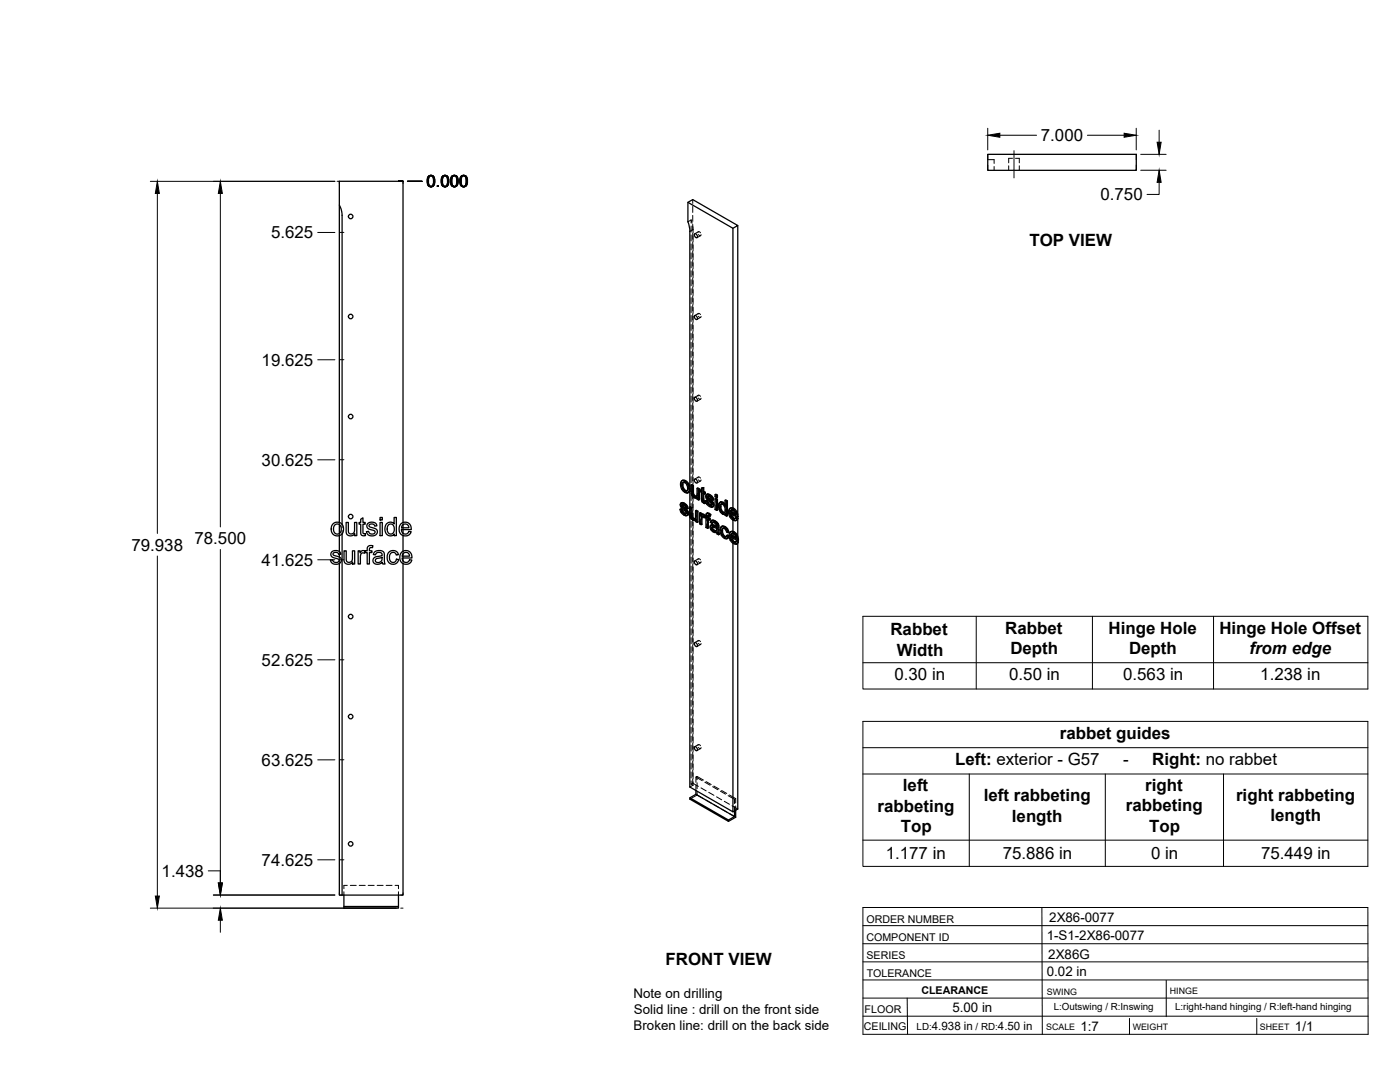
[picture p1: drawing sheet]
<svg xmlns="http://www.w3.org/2000/svg" width="559mm" height="432mm" viewBox="0 0 559 432" stroke-linecap="round" stroke-linejoin="round" font-family="sans-serif">
<!-- layer: Visible -->
<g fill="none" stroke="#000" stroke-width=".51">
<path d="M394.3 61.6h59.2v6.4h-59.2zM135.4 81.8v126.7M274.6 80.8l17.9 10.3v111.6M277.3 93.3a.93 .93 0 0 1 .9 .5 .93 .93 0 0 1-.2 1.1l-.8-.9zM292.5 91.1l2-1.1-18-10.3-1.9 1.1v7.7l.8 3.8-.1 101.9M294.5 90v115.3M277.3 125.9a.93 .93 0 0 1 .9 .6 .93 .93 0 0 1-.2 1l-.8-.8zM277.3 158.6a.93 .93 0 0 1 .9 .5 .93 .93 0 0 1-.2 1.1l-.8-.9zM272.2 191.8l.8-.2 .7 .2zM272.2 191.8l-.5 .7-.1 .8 .5 1.9 1.6 1.5h.7l.5-.3M272.3 193.6l.3 1.5M272.6 195.1l.3-.2 .8 .8-.3 .2z"/>
<path d="M272.8 192.5l-.2 .9M272.9 194.9l-.3-1.5-.3 .1 .2-.8 .5-.2 .9 .6 .5 1.4-.2 1.4h-.8M273.4 192l1 1a1.92 1.92 0 0 1 1 2M273.7 195.7l.5 .2M273.7 191.8l1.2 1.3M274.6 193.3l.5 1.9 .3-.2-.2 1.2M275.1 195.2l-.2 1.2 .3-.2-.6 .5M275.3 195.9v6.5M275.8 193.5l.7 .4 .3-.2v3.2M276.5 193.9v3.1l.3-.1 .3 .6M276.5 197.1l.3 .6 .3-.2 .5 .4M276.8 197.7l.4 .4h.9l-.3 .1"/>
<path d="M276.8 193.7l-.7-.3-.3 .1v2.9l.3 1.1 .8 1a.97 .97 0 0 0 1.4 .1v.6l.5 .4M277.2 198.1l.6 .1M277.3 191.2a.93 .93 0 0 1 .9 .5 .93 .93 0 0 1-.2 1.1l-.8-.9zM278.2 194.9l.6 .4 .4-.2v4.3l-.4 .2v-4.3M278.3 198.6l-.3 .2M279.2 195.1l-.7-.4-.3 .2v2.6l-.4 .7M280 195.5l-.5 .1v.6l.5 .3v3.3l.8 1h.8l-.1-.7-.6 .1M280 194.8l.9-.2v1.5M280.6 194.8v1.5l.3-.2 .6 .3M280.6 196.3l.6 .3 .3-.2v.6l-.3 .2v-.6M280.6 199.8l.7 .2M280.7 200l.8 .1"/>
<path d="M280.9 194.6l-.9 .2v1.1l-.5-.3M280.9 197v2.6M281.2 197.2l-.6-.4v2.9l.5 .1M281.6 199.9l.6 .2M282.1 197.3l1.3 .1M282.3 198.3l.1 .3 .3-.2 .2 .4M282.4 198.6l.2 .3a1.16 1.16 0 0 1 1.4 .8l.4 .4M282.4 197.2l-.4 .2M282.5 197.4l.6 .2 .3-.2 .7 .6M282.5 199.9l-.6-.2-.3 .2 .4 1.2 .9 .9a1.24 1.24 0 0 0 1.6 .2M282.6 198v.1M282.6 198.9l1.5 1.4 .3-.2 .4 .7"/>
<path d="M282.7 198.4l-.1-.3-.3 .2 .1-.2 1 .3 .5 1 .6 .2M282.8 197.2l-.9 .3-.2 .9 .4 .8 1.9 1.8-.2 .7M283.1 197.6l.7 .6 .3-.2 .5 .7M283.8 198.2l.5 .7 .3-.2 .2 .8-.3 .1-.2-.7M285.4 199.1l.3-.2 .7 .3-.4 .2zM285.4 197.4l.3-.2 .7 .4-.4 .2zM285.4 199.1v4.2l.6 .4M285.4 197.4v.8l.6 .4M286.4 199.2v4.3l-.4 .2v-4.3M286.4 197.6v.8l-.4 .2v-.8M289.4 199.7l.6 .3 .3-.1v5.9l-.3 .2v-6M290.3 199.9l-.6-.4-.3 .2v2.1l-.4-.7"/>
<path d="M133 209l1.7-.6 1.7 .7 .6 1v2.2l-1.1 1.3-1.7 .2-1.4-.8-.6-1.6a2.79 2.79 0 0 1 .8-2.4zM133.5 209.6l.6-.4 .9-.1 1 .9 .1 1.9-.8 1.1h-1.2l-.7-.6-.3-1.5zM135.4 209.3v3.6M135.4 213.8v6.3M136.5 213.1v144.1M137.3 219.8h.9v3.8a1.32 1.32 0 0 0 1.7 .7 1.32 1.32 0 0 0 .8-1.7v-2.8h.9v5.3h-.8v-.8a1.86 1.86 0 0 1-2.3 .9 1.86 1.86 0 0 1-1.2-2.1zM138.2 208.5h.8l.1 3.8a1.31 1.31 0 0 0 1.7 .7 1.31 1.31 0 0 0 .7-1.7v-2.8h.9v5.3h-.8v-.8a1.86 1.86 0 0 1-2.2 .8 1.86 1.86 0 0 1-1.2-2zM143 219.8h.7v.8a1.27 1.27 0 0 1 2.1-.6l.8-.2v-1.1a1.58 1.58 0 0 1 2.2-.9l-.1 .8a.81 .81 0 0 0-.9-.1 .81 .81 0 0 0-.4 .8v.5h1.1v.7h-1.1v4.6h-.8v-4.6h-.8v-.4l-.3 .7-.9-.2-.6 .5-.2 4h-.8zM144 207.2l.9-.5v1.8h.9v.7h-.9v3.4l.2 .3 .7 .1 .1 .7h-1.3l-.5-.4-.1-4.1h-.7v-.7h.7zM146.7 209l1.7-.6a1.73 1.73 0 0 1 2 1.4l-.8 .2a1.17 1.17 0 0 0-1.1-.9 1.17 1.17 0 0 0-1.2 .8l.4 .4 2.1 .6a1.59 1.59 0 0 1 .7 2.1 1.59 1.59 0 0 1-2 .9l-1.5-.4-.7-1.3 .9-.2 .2 .7 .7 .4 1.3-.2a.74 .74 0 0 0 .3-.9 .74 .74 0 0 0-.9-.4l-1.3-.4a1.37 1.37 0 0 1-.8-2.2zM151.7 208.5h.9v5.3h-.9zM151.7 206.5h.9v1h-.9z"/>
<path d="M154.3 209l1.1-.6a1.86 1.86 0 0 1 1.9 .7v-2.6h.9v7.3h-.8v-.7a2.16 2.16 0 0 1-2.7 .5 2.16 2.16 0 0 1-1.1-2.5zM154.9 209.6l1.3-.5 1 1.1v2l-.7 .8h-1l-.8-.9-.1-1.5zM160 209.1l1-.6h1.5l1 .6 .5 1.1 .1 1.1h-3.9l.2 1 .9 .7a1.43 1.43 0 0 0 1.9-.9l.9 .1-.7 1.1-.8 .5h-1.6l-1-.6-.7-1.8 .1-1.1zM160.7 209.5l.6-.3h1.1l.5 .5 .3 .9h-2.9zM160.9 208.5v-136.2h-25.5v9.5l.7 1.6 .4 2.6v123.2M160.9 209.4v1.2M160.9 211.3v1.5M160.9 213.7v6.3M271.4 203.3l.6 .2M271.9 200.7l1.3 .1M272 203.5l.4-.2 .2 .9-.3 .1zM272.1 201.7l.7 .5"/>
<path d="M272.2 202l.2 .4a1.49 1.49 0 0 1 1.6 .9l.3 .2M272.2 200.6l-.4 .2M272.3 204.3l.7 .7h.8M272.3 200.8l.6 .2 .3-.2 .8 .6M272.4 203.3l-.7-.2-.3 .2 .5 1.3 .8 .8a1.26 1.26 0 0 0 1.6 .2M272.4 202.4l1.5 1.3 .4-.2 .4 .7M272.5 201.4l-.1 .1M272.5 201.8l-.1-.3-.3 .2 .1-.2 1 .3 .5 1 .7 .3M272.6 204.2l.7 .6M272.6 200.6l-.8 .2-.3 .9 .4 .9 1.8 1.7 .2 .5-.3 .3M272.9 201l.7 .6 .4-.2 .5 .7M273 205l.6 .1"/>
<path d="M273.6 201.6l.5 .7 .4-.2 .2 .8-.3 .2-.3-.8M273.7 205.1h-.1M273.9 203.7l.4 .6 .4-.1 .1 .7M274.3 204.3l.2 .8 .3-.2-.2 .6M274.5 205.1l-.2 .5 .3-.1-.4 .3M275.2 202.4l.7 .4 .3-.2v3.2M275.3 206.1v108l17.2 9.9v-107.2M275.9 202.8v3.1l.3-.1 .3 .6M275.9 206l.3 .6 .3-.2 .4 .4M276.2 206.6l.4 .4h.9M276.2 202.6l-.7-.3-.3 .1v3.1l.3 1.1 .8 .8a.97 .97 0 0 0 1.4 .1M276.6 207l.6 .2"/>
<path d="M277.5 207l-.3 .2M277.6 203.8l.7 .4 .3-.2v4.3l-.3 .2v-4.3M277.7 207.5v.7l.6 .3M277.7 207.6l-.2 .1M278.6 204l-.7-.4-.3 .2v2.7l-.4 .7M279.2 204.7l.6 .4 .3-.2v.5l.4-.2M279.8 205.1v.6l.7-.5 .4 .1M280 206.4l.2 2.8-.3 .2v-2.2M280.1 204.9l-.6-.3-.3 .1v4.3l.7 .4M280.2 205.4l.7-.1 .6 .4M280.3 206.1v.1M280.6 205.4l.6 .5"/>
<path d="M281 206.6l-.8-.5-.2 .3 .3-.2-.1 .8M281.2 206.5l.6 .3v3.7l.6 .4M281.2 206.5v-.4l-.2 .5M281.2 200.3l.1 .7M281.2 206.5l-.2 .1M282.2 204.9h.9l.6 .4M282.2 200.1l.3-.2 .3 .8-.3 .2zM282.4 206.6l.7 .4 .3-.2v.6l-.3 .2v-.6M282.5 204.7l-.5 .2M282.5 200.9l.7 .6h.8M282.7 207.3v3.4l-.3 .2v-3.8l.7 .5M282.7 205.7v.7"/>
<path d="M282.8 205.1l.6 .4 .3-.2-.4 .8 .1-.6M282.8 200.7l.7 .7M283.1 204.9l-.6-.2-.5 .3-.2 1.2-.6-.3 .6-.1M283.2 201.5l.6 .2M283.3 206.1a.45 .45 0 0 0-.5-.5 .45 .45 0 0 0-.4 .6v.4l.3-.2 .7 .4M283.9 209.6l.7-.2 1.4 .5M283.9 201.7h-.1M284.1 210.7l.2 .6 .3-.2 .6 .5M284.1 200.3l.4 .6 .3-.1 .2 .7M284.2 210.4l-.1 .3 .3-.2 .2 .6M284.2 209.4l-.5 .2M284.3 211.3l.5 .5h1h-1"/>
<path d="M284.3 210.3l-.1 .1M284.4 207.8l.8 .3 .3-.2 .8 .6M284.4 210.3l.8 .3a.72 .72 0 0 1 .8 .6 .72 .72 0 0 1-.5 .8M284.4 210.3l-.2 .1M284.4 210.3v.2M284.5 200.9l.2 .8 .3-.2-.2 .6M284.5 208.4l-.4 .5 .6-.5 1.1 .9a.48 .48 0 0 1 .1 .8 .48 .48 0 0 1-.7-.2l-.9-.3M284.6 209.4l-1 .3-.2 1 .7 1.1 1.1 .7a.63 .63 0 0 1 .7 0 .63 .63 0 0 1 .3 .5l.6 .4M284.7 201.7l-.2 .5 .3-.1-.5 .3M284.7 207.6l-.8 .2M285.2 208.1l.8 .6 .3-.2 .4 .5M285.5 207.9l-.8-.3-.9 .3-.3 .5 .6 .5"/>
<path d="M286 208.7l.4 .5 .3-.2 .2 .7M286.4 209.2l.2 .6 .3-.1 .1 2.9M286.6 209.8l.1 2.9 .3-.1 .1 .6-.3 .2-.1-.6M287.4 202.4l.3 1.4M287.5 200.4h1.2l.6 .6M287.7 201.3h.7l.7 .8 .3 1.1-.2 1.4M287.7 201.3l-.3 1.1 .4-.2 .3 1.4M287.7 203.8l.4-.2 .7 .8-.5 .1zM287.8 201.2l-.1 .1M287.8 200.3l-.5 .2M288 201.2l-.2 1M288.1 212l.3 1.4 .3-.2 .7 .8"/>
<path d="M288.2 210.1l.9 .2 .3-.2 1 1M288.4 213.4l.7 .8h.8M288.4 200.6l.6 .5h.4M288.4 204.6h.8M288.5 209.9l-.6 .3M288.6 210.8l-.2 1M288.7 200.4l-.9-.1-.7 .4-.2 2.1 1 2 1 .5 .5-.2v.6l.6 .3M288.8 204.4l.4 .1M289.1 210.3l.9 .8a.88 .88 0 0 1 .7 .5 .88 .88 0 0 1-.1 1l-.5-1.3M289.4 210.1l-.9-.2-.7 .4-.4 .9 .1 1.1 .9 2 1 .7h.7M289.4 205.1l-.2 .2M290 213.7l.7 .4"/>
<path d="M290.6 212.6l-.6-.3-.6-1.1-.9-.4-.4 1.2 .3-.2 .3 1.4M290.7 214.1l.3-.1-.2 .5-.7 .5zM291 214l-.6-.5-.7 .8-.6-.1M291.3 202.9h.9a1.88 1.88 0 0 1 1.9 1.3M291.5 212.3h.9a1.88 1.88 0 0 1 1.9 1.2M291.7 213.6l2.1 1.2-.6-1.4-.8-.5h-.4l-.3 .7 .3-.1 1.7 .9M291.8 206.1l.8 .9 .8-.1M291.8 205.1l.3 .9M292 203.5l-.2 .6M292 214.4l.3 .9M292 215.5l.8 .8h.8M292.2 212.9l-.2 .6"/>
<path d="M292.5 203.1l1 .9a1.94 1.94 0 0 1 1.1 2.1M292.5 203.6l.8 .9 .3 1-2.1-1.2M292.5 203.6h-.7l-.3 .7 .3-.2 1.7 1M292.5 203.6v.9M292.5 205.5v1M292.5 207.5v4.5M292.5 212.9v.9M292.5 214.7v1M292.6 207l.6 .1M292.7 212.4l1.1 1a1.96 1.96 0 0 1 .9 2M292.8 216.3l.5 .2M292.9 202.9l-1.3-.2-.6 .5-.2 .8 .3 2 1.5 1.6"/>
<path d="M293.1 212.2l-1-.2-.9 .7-.2 1.3 .3 1.2 .7 1.1 1.2 .8h.7l.8-.8M293.3 207l-.1 .1M293.5 216.4l-.2 .1M293.6 206.7l.6 .4M293.8 204.3l.4 1.9 .4-.1-.4 .1M293.8 216l.6 .5M293.9 213.7l.5 1.9 .3-.2-.3 .2M294.2 206.4l-2.8-1.5 .4 1.2 .3-.1 .8 .8M294.4 215.8l-2.8-1.6 .4 1.3 .3-.2 .8 .9M294.5 216.8v106.1l-2 1.1M294.5 206.3v.6M294.5 207.1v6.9"/>
<path d="M294.5 215.8v.3M294.5 206.9l-.7 .8M294.5 206.9l-.9 .9-1-.2M294.5 206.9l-.6-.4-.7 .6M294.7 216.3l-.7 .8M294.7 216.3l-.6-.5-.8 .7M132.5 220.2l1.3-.5a1.81 1.81 0 0 1 2.3 1.5l-.9 .1a1.21 1.21 0 0 0-1.1-.9 1.21 1.21 0 0 0-1.2 .8l.3 .4 2.3 .7a1.6 1.6 0 0 1 .6 2.1 1.6 1.6 0 0 1-2 .8l-1.4-.4-.8-1.3 .9-.1 .3 .7 .6 .3 1.3-.2a.81 .81 0 0 0 .2-1 .81 .81 0 0 0-1-.4l-1.1-.3a1.36 1.36 0 0 1-1-.9 1.36 1.36 0 0 1 .4-1.4zM135.4 224.9v132.3h1.1M135.4 221.3v1M149.4 220.4l1.7-.7 1.2 .1 .8 .5 .6 4.8h-.9l-.2-.7-1.2 .7-1.2 .1-.9-.4-.4-.7a1.74 1.74 0 0 1 2-2l.6-.1a.8 .8 0 0 0 1-.9 .8 .8 0 0 0-1.1-.6l-1.1 .2-.4 .7-.9-.1zM149.9 223.2l2.6-.8a1.59 1.59 0 0 1-.6 1.8 1.59 1.59 0 0 1-1.9-.1zM155.2 220.4l1.1-.6 1.5 .1 .8 .6 .4 .9-.8 .1a1.47 1.47 0 0 0-2-.9 1.47 1.47 0 0 0-.8 2.1l.5 1.3 .7 .4 1.1-.2 .5-1 .9 .1-.5 1.2a2.49 2.49 0 0 1-3.2 .2 2.49 2.49 0 0 1-.8-3.2z"/>
<path d="M160.3 220.4l1-.6h1.5l.9 .6 .6 1.1 .1 1.2h-3.9l.2 .9 .8 .8a1.46 1.46 0 0 0 2-1l.8 .3-.4 .8-1 .6h-1.7l-.9-.6-.5-.8-.2-1.2 .1-1.1zM160.9 224.9v132.3h-24.4M160.9 221v1M160.9 222.7v1.1M161 220.9l.6-.4 1 .1 .6 .5 .3 .9h-3zM277.3 223.8a.93 .93 0 0 1 .9 .6 .93 .93 0 0 1-.2 1l-.8-.8zM277.3 256.4a.93 .93 0 0 1 .9 .6 .93 .93 0 0 1-.2 1l-.8-.8zM277.3 298a.93 .93 0 0 1 .9 .6 .93 .93 0 0 1-.2 1l-.8-.9zM277.8 315.5v1.5l-2.4 1.4v.5l15.4 8.9v-.5l-15.4-8.9M277.8 317l15.4 8.9-2.4 1.4M293.2 323.6v2.3M293.6 323.3v2.8l-2.8 1.7"/>
<path d="M137.3 357.2v5.2h21.7v-.6h-21.7M159 357.2v4.6"/>
<circle cx="140" cy="86.4" r=".9"/>
<circle cx="140" cy="126.3" r=".9"/>
<circle cx="140" cy="166.2" r=".9"/>
<circle cx="140" cy="206.2" r=".9"/>
<circle cx="140" cy="246.1" r=".9"/>
<circle cx="140" cy="286" r=".9"/>
<circle cx="140" cy="336.8" r=".9"/>
</g>
<!-- layer: Hidden -->
<g fill="none" stroke="#000" stroke-width=".4">
<path d="M276.5 79.7v1.5M394.3 63.7h2.5v1.5M396.8 66.4v1.6M402.6 66.2v1.8M404.1 63.2h-1.5v1.8M405.3 63.2h1.5v1.8M406.8 66.2v1.8M275.8 87.8l.5 1.3M275.8 87.8v1.2M275.8 90.2v2.4M275.8 93.8v2.4M275.8 97.3v2.4"/>
<path d="M275.8 87.8l-1.2 .7M276.5 90.2l.1 2.7M276.5 82.4v2.4M276.5 86v2.3M276.5 89.5v2.4M276.5 93.1v2.4M276.5 96.7v2.4M276.6 94.1v2.4M276.6 97.7v2.4M278.6 92.9l.4-.5 .6 .5M278.7 92.5l-1.4 .8M278.8 93.6l.7 .5 .3-.5"/>
<path d="M279.6 94l-1.4 .9M275.8 100.9v2.4M275.8 104.5v2.4M275.8 108.1v2.3M275.8 111.6v2.4M275.8 115.2v2.4M275.8 118.8v2.4M276.5 100.2v2.4M276.5 103.8v2.4M276.5 107.4v2.4M276.5 111v2.3M276.5 114.5v2.4"/>
<path d="M276.5 118.1v2.4M276.6 101.3v2.3M276.6 104.8v2.4M276.6 108.4v2.4M276.6 112v2.4M276.6 115.5v2.4M276.6 119.1v2.4M275.8 122.3v2.4M275.8 125.9v2.4M275.8 129.5v2.4M275.8 133.1v2.3M275.8 136.6v2.4"/>
<path d="M276.5 121.7v2.4M276.5 125.2v2.4M276.5 128.8v2.4M276.5 132.4v2.4M276.5 136v2.3M276.5 139.5v2.4M276.6 122.7v2.4M276.6 126.3v2.4M276.6 129.8v2.4M276.6 133.4v2.4M276.6 137v2.4M278.6 125.5l.3-.4 .7 .4"/>
<path d="M278.7 125.1l-1.4 .8M278.8 126.2l.6 .5 .4-.4M279.6 126.7l-1.4 .8M275.8 140.2v2.4M275.8 143.8v2.4M275.8 147.4v2.3M275.8 150.9v2.4M275.8 154.5v2.4M275.8 158.1v2.3M276.5 143.1v2.4M276.5 146.7v2.4M276.5 150.2v2.4"/>
<path d="M276.5 153.8v2.4M276.5 157.4v2.4M276.6 140.5v2.4M276.6 144.1v2.4M276.6 147.7v2.4M276.6 151.3v2.3M276.6 154.8v2.4M276.6 158.4v2.4M278.6 158.2l.3-.5 .7 .5M278.7 157.7l-1.4 .9M278.8 158.9l.6 .4 .4-.4M279.6 159.3l-1.4 .8"/>
<path d="M275.8 161.6v2.4M275.8 165.2v2.4M275.8 168.8v2.4M275.8 172.4v2.3M275.8 175.9v2.4M275.8 179.5v2.4M276.5 161v2.3M276.5 164.5v2.4M276.5 168.1v2.4M276.5 171.7v2.4M276.5 175.3v2.3M276.5 178.8v2.4"/>
<path d="M276.6 162v2.4M276.6 165.5v2.4M276.6 169.1v2.4M276.6 172.7v2.4M276.6 176.3v2.3M276.6 179.8v2.4M271.9 193.1l.5 1.9-.3 .2M272.4 195l1.3 1.3-.3 .2M272.5 191.6l-.9 1.7M272.8 192.5l-.2 .1M272.9 192.4h.8l-.3 .2M273.7 192.4l.8 .9-.3 .2"/>
<path d="M273.7 196.3l.9 .3-.3 .2M274.5 195.8l-.3 .1M274.5 193.3l.3 1.4-.4 .2M274.8 194.7l-.1 .8-.5 .4M274.9 196.5l-.3 .1M275.3 194.2v1.7M275.8 183.1v2.4M275.8 186.6v2.4M275.8 190.2v2.4M275.8 193.8v2.4M275.8 197.4v2.3M276.1 193.4l.1 3.3-.3 .2"/>
<path d="M276.2 196.7l.2 .7-.3 .1M276.4 197.4l.4 .6-.3 .2M276.5 182.4v2.4M276.5 186v2.3M276.5 189.5v2.4M276.5 193.1v2.4M276.5 196.7v2.4M276.6 183.4v2.4M276.6 187v2.4M276.6 190.6v2.3M276.6 194.1v2.4M276.6 197.7v2.4"/>
<path d="M276.8 198l.6 .5-.3 .1M277.4 198.5l.8 .2 .4-.3-.3 .2M278.1 198.1h.1M278.3 198l-.4 .2M278.4 198.6h-.1M278.4 197.8l-.3 .3M278.5 194.7v2.8l-.4 .5M278.6 190.8l.3-.5 .7 .5M278.6 198.4v.7l-.3 .1M278.6 199.1l.6 .3M278.7 190.4l-1.4 .8M278.8 191.5l.6 .5 .4-.5"/>
<path d="M279.6 191.9l-1.4 .9M279.8 196l.5 .3-.3 .2M279.8 195.5v.5l-.3 .2M280 195.5l.3 .2M280.3 196.3l.1 3.4-.4 .2M280.3 194.6v1.1l-.3 .2M280.4 199.7l.2 .5-.3 .1M280.6 196.8l.3-.2v.4M280.9 196.6l.6 .4M281.9 199.7l.5 1.3-.3 .2M282 197.9l.2 .6-.4 .2M282.1 197.4l-.4 .6"/>
<path d="M282.2 198.5l.4 .7-.4 .1M282.3 197.2l-.5 .4M282.5 198l.3-.2-.2 .2M282.6 199.2l1.6 1.5-.4 .2M282.7 197.9l-.3 .2M282.8 197.8l.6 .2-.3 .2M283.4 198l.6 .5-.3 .2M284 198.5l.2 .7-.3 .2M284.2 199.2l.6 .3M285.7 197.2v.9l-.3 .1M285.7 198.9v1.5M285.7 198.1l.7 .3"/>
<path d="M289.7 199.5v2.1l-.3 .2M135.4 208.5v.8M135.4 212.9v.9M136.5 209.2v1.3M136.5 211.7v1.4M160.9 208.5v.9M160.9 210.6v.7M160.9 212.8v.9M160.9 220v1M271.7 203.1l.5 1.3-.3 .2M271.8 201.3l.2 .6-.3 .2M271.9 200.8l-.4 .6"/>
<path d="M272 201.9l.4 .7-.3 .2M272.1 200.6l-.5 .4M272.2 204.4l1.1 1-.3 .1M272.3 201.4l.3-.1-.1 .1M272.4 202.6l1.6 1.5-.3 .2M272.6 201.3l-.4 .2M272.6 201.3l.6 .1-.3 .2M273.2 201.4l.6 .6-.3 .1M273.3 205.4l.8 .3-.3 .1M273.8 202l.3 .6-.4 .2M274 204.9l-.2 .1M274 204.1l.2 .5-.3 .2"/>
<path d="M274 204.9l-.3 .2 .3-.2M274.1 202.6l.6 .3M274.2 204.6l-.2 .3M274.5 205.6l-.4 .1M275.3 202.4v1.3M275.3 204.9v1.2M275.5 202.3l.1 3.3-.3 .2M275.6 205.6l.2 .7-.3 .2M275.8 206.3l.4 .6-.3 .2M275.8 200.9v2.4M275.8 204.5v2.4M275.8 208.1v2.4"/>
<path d="M275.8 211.6v2.4M275.8 215.2v2.4M275.8 218.8v2.4M276.2 206.9l.6 .5-.3 .2M276.5 200.3v2.3M276.5 203.8v2.4M276.5 207.4v2.4M276.5 211v2.4M276.5 214.5v2.4M276.5 218.1v2.4M276.6 201.3v2.4M276.6 204.9v2.3"/>
<path d="M276.6 208.4v2.4M276.6 212v2.4M276.6 215.6v2.4M276.6 219.1v2.4M276.8 207.4l.7 .2 .5-.3-.2 .2M277.5 207h.1M277.7 206.9l-.4 .2M277.8 206.7l-.3 .3M277.9 203.6v2.8l-.4 .5M278 207.3v.7l-.3 .2M278 208l.6 .3M279.5 207.3v1.6l-.3 .1"/>
<path d="M279.5 208.9l.7 .3M279.5 204.6v1.5M280.1 206.1l.8-.1-.3 .2M280.1 205.4v.1M280.2 206.1l.3-.2-.2 .2M280.4 205.2l-.6 .5M280.6 200.2l.6 .4-.4 .2M280.9 206l.4 .4M281.2 200.6l.4 .2M281.2 206.1l.3-.1-.2 .4M281.5 205.7v.1M281.5 206.3l.6 .3-.3 .2"/>
<path d="M281.5 206l-.2 .4M281.5 205.7l-.3 .3M281.8 205.8l.3 .2M282.1 209.1v1.2l-.3 .2M282.1 210.3l.6 .4M282.1 206.6v1.3M282.2 205l-.1 1-.3 .2M282.3 204.7l-.5 .4M282.4 201l1.1 1-.3 .1M282.4 207.1l.3-.2v.4M282.5 205.7l.4-.2-.2 .2M282.7 206.9l.7 .5"/>
<path d="M282.9 205.5l.4 .1-.4 .2M283.3 205.6l.3 .3M283.5 202l.8 .2-.3 .2M283.7 210.1l.4 1.1-.4 .2M283.8 209.6l-.4 .7M283.8 208.3l.7 .4M284 209.5l-.5 .3M284.1 211.2l.9 .9-.3 .2M284.1 201.5h-.1M284.1 207.7l-.6 .7M284.2 200.7l.1 .5-.3 .2M284.2 201.5l-.3 .2 .2-.2"/>
<path d="M284.2 207.6l-.4 .3M284.3 201.2l-.2 .3M284.4 208.4l.4-.1-.3 .1M284.5 210.2l.2-.1zM284.5 210.2l-.2 .1M284.6 210.1l-.4 .2M284.6 202.2h-.3M284.7 210.1l1.6 .5-.3 .2M284.8 208.3l.6 .1-.3 .2M285 212.1l.7 .2-.3 .2M285.4 208.4l.7 .7-.3 .2M285.7 212.3h.7l-.4 .1"/>
<path d="M285.7 201.6v1.6l-.3 .1M285.7 203.2l.7 .3M286 209.9l.3 .1M286 211.7l-.3 .2M286.1 209.1l.2 .7-.3 .2M286.2 211.5l-.4 .3M286.3 210.6l-.1 .9-.3 .2M286.3 209.8l-.3 .4M286.4 212.3l.1 .6-.3 .1M286.5 212.9l.6 .3M287.1 201.8l.2 1.3-.3 .2M287.3 200.7l-.2 1.1-.3 .2"/>
<path d="M287.3 203.1l.6 1.1-.3 .2M287.6 200.4l-.6 .5M287.7 211.4l.5 2-.3 .2M287.9 204.2l.8 .8-.3 .1M287.9 210.3l-.2 1.1-.3 .2M288 201.1h.7l-.3 .2M288 201.1l-.2 .1M288 201.1v.1M288.1 201.1l-.3 .1M288.2 213.4l1.2 1.3-.3 .1M288.2 210l-.6 .5M288.6 210.8l-.2 .1"/>
<path d="M288.7 210.7l.8 .1-.4 .1M288.7 205l.7 .1 .4-.2-.4 .2M288.7 201.1l.8 .8-.4 .2M289.4 201.1l.3 .5M289.4 214.7l1.1 .1M289.5 210.8l.5 .5-.3 .2M289.5 201.9l.3 1.5-.4 .2M289.5 205.1h-.1M289.8 203.4l-.2 .8-.4 .3 .3-.1M289.8 204.9v.6l-.4 .2M289.8 205.5l.5 .3M290 211.3l.3 .8-.3 .2"/>
<path d="M290 214.1l-.1 .1M290.3 212.1l.6 .3M290.4 213.5l-.7 .8M291.1 204.1l.5 1.9-.3 .2M291.3 213.5l.5 1.9-.3 .2M291.4 204.9l.4-.2v.4M291.6 206l1.3 1.4-.3 .2-.1-1.1M291.6 202.7l-.8 1.6M291.6 214.2l.4-.2v.4M291.8 204.7l2.7 1.6M291.8 215.4l1.3 1.3-.3 .2M291.8 212.1l-.8 1.6"/>
<path d="M292 214l2.7 1.6M292 203.5l-.2 .1M292.2 212.9h-.2M292.3 212.7l.8 .1-.4 .2M292.5 202.7v.9l.4-.1-.8-.1M292.5 204.5v1M292.5 212v.9M292.5 213.8v.9M292.5 215.7v1.1M292.9 203.5l.7 .8-.3 .2M292.9 207.4l1.1 .2-.4 .2M293.1 212.8l.7 .9-.3 .2"/>
<path d="M293.1 216.7l1.1 .3-.4 .2M293.4 206.9h.1M293.5 205.1l.4 .2M293.6 206.9l-.3 .1 .2-.1M293.6 216.3h.1M293.6 204.3l.3 1-.3 .2M293.7 216.3l-.2 .1M293.7 214.4l.4 .3M293.8 216.2l-.3 .2M293.8 213.7l.3 1-.3 .1M293.9 206.5l-.4 .4M294.1 215.8l-.4 .5"/>
<path d="M294.1 207.5l-.1 .1M294.3 216.9l-.1 .1M294.5 205.3v1M294.5 206.9v.2M294.5 214v1.8M294.5 216.1v.7M135.4 220.1v1.2M135.4 222.3v2.6M160.9 222v.7M160.9 223.8v1.1M275.8 222.4v2.3M275.8 225.9v2.4"/>
<path d="M275.8 229.5v2.4M275.8 233.1v2.4M275.8 236.6v2.4M276.5 221.7v2.4M276.5 225.3v2.3M276.5 228.8v2.4M276.5 232.4v2.4M276.5 236v2.4M276.5 239.5v2.4M276.6 222.7v2.4M276.6 226.3v2.4M276.6 229.8v2.4"/>
<path d="M276.6 233.4v2.4M276.6 237v2.4M278.6 223.4l.3-.5 .7 .5M278.7 223l-1.4 .8M278.8 224.1l.6 .5 .4-.4M279.6 224.6l-1.4 .8M275.8 240.2v2.4M275.8 243.8v2.4M275.8 247.4v2.3M275.8 250.9v2.4M275.8 254.5v2.4M275.8 258.1v2.4"/>
<path d="M276.5 243.1v2.4M276.5 246.7v2.4M276.5 250.3v2.3M276.5 253.8v2.4M276.5 257.4v2.4M276.6 240.6v2.4M276.6 244.1v2.4M276.6 247.7v2.4M276.6 251.3v2.4M276.6 254.8v2.4M276.6 258.4v2.4M278.6 256.1l.3-.5 .7 .5"/>
<path d="M278.7 255.6l-1.4 .9M278.8 256.8l.6 .4 .4-.4M279.6 257.2l-1.4 .8M275.8 261.7v2.3M275.8 265.2v2.4M275.8 268.8v2.4M275.8 272.4v2.3M275.8 275.9v2.4M275.8 279.5v2.4M276.5 261v2.4M276.5 264.6v2.3M276.5 268.1v2.4"/>
<path d="M276.5 271.7v2.4M276.5 275.3v2.3M276.5 278.8v2.4M276.6 262v2.4M276.6 265.6v2.3M276.6 269.1v2.4M276.6 272.7v2.4M276.6 276.3v2.4M276.6 279.9v2.3M275.8 283.1v2.4M275.8 286.7v2.3M275.8 290.2v2.4"/>
<path d="M275.8 293.8v2.4M275.8 297.4v2.4M276.5 282.4v2.4M276.5 286v2.4M276.5 289.6v2.3M276.5 293.1v2.4M276.5 296.7v2.4M276.6 283.4v2.4M276.6 287v2.4M276.6 290.6v2.3M276.6 294.2v2.3M276.6 297.7v2.4"/>
<path d="M278.6 297.6l.3-.5 .7 .5M278.7 297.2l-1.4 .8M278.8 298.3l.6 .5 .4-.5M279.6 298.7l-1.4 .9M275.8 312.9l.8 .5M275.8 300.9v2.4M275.8 304.5v2.4M275.8 308.1v2.4M275.8 311.7v1.2M276.5 300.3v2.4M276.5 303.8v2.4M276.5 307.4v2.4"/>
<path d="M276.5 311v1.5M276.5 312.5l-.7 .4M276.5 312.5l2.3 1.3M276.6 301.3v2.4M276.6 304.9v2.3M276.6 308.4v2.4M276.6 312v1.4M276.6 313.4l-1.3 .7M277.8 313.4v2.1M277.8 310.1l2.5 1.5M278.2 311.2v-1.3l-.4 .2v2.1M278.2 317.3l-2.8 1.6"/>
<path d="M278.2 312.4v2.3M278.2 315.9v1.4M278.2 309.9l2.6 1.4M278.2 317.3l2.6 1.4M279.8 314.4l2.1 1.2M281.3 312.2l2.1 1.2M281.8 311.9l2.1 1.2M281.8 319.3l2.1 1.2M282.9 316.2l2.1 1.2M284.4 313.9l2.1 1.3M284.9 313.7l2.1 1.2M286 318l2.1 1.2"/>
<path d="M287.5 315.7l2.1 1.2M288 315.5l2.1 1.2M289.1 319.8l2.1 1.2M290.6 317.5l2.6 1.5 .4-.3M291.1 317.2l2.5 1.5M293.2 319v1.7M293.6 318.7v1.7M284.9 321.1l2.1 1.2M288 322.9l2.1 1.2M291.1 324.7l2.5 1.4M292.2 321.6l2.3 1.3M293.2 321.9v1.7"/>
<path d="M293.6 321.6v1.7M137.3 355.9v1.3M138.6 353.3h-1.3v1.4M139.8 353.3h2.4M143.4 353.3h2.4M147 353.3h2.4M150.5 353.3h2.4M154.1 353.3h2.4M157.7 353.3h1.3v1.4M159 355.9v1.3"/>
</g>
<!-- layer: Reference -->
<g fill="none" stroke="#000" stroke-width=".4">
<path d="M134.5 72.3h.9v1M159 72.3h1.9M160 72.3h.9v1M394.3 61.6v2.1M394.3 65.8v2.2M453.5 61.6v2.1M453.5 65.8v2.2M135.4 92.8h1.9M135.4 143.6h1.9M135.4 183.5h1.9M135.4 223.4h1.9M135.4 263.3h1.9"/>
<path d="M135.4 303.2h1.9M135.4 356.3v.9h1M135.4 343.1h1.9M160.9 356.3v.9h-.9M160 362.4h.9"/>
</g>
<!-- layer: Hidden Narrow -->
<path d="M276.6 91.6l-1.3 .7M276.1 196l-.3 .2M278.5 197l-.3 .2M280.3 198.8l-.3 .1M273.3 203.5l-.3 .1M275.5 204.9l-.3 .2M277.9 205.9l-.3 .2M282.1 205.6l-.3 .2M283.5 200.1l-.3 .1M285.3 210.3l-.3 .2M286.3 210.9l-.3 .2" fill="none" stroke="#000" stroke-width=".4"/>
<!-- layer: Visible Narrow -->
<path d="M276.8 196.1l-.3 .2M280.9 199.2l-.3 .1M283.5 199.3l-.3 .2M273.3 202.7l-.3 .2M276.2 205l-.3 .2M282.7 206l-.3 .2M285.2 209.6l-.3 .2M287 210.4l-.4 .1M287 211.3l-.4 .2" fill="none" stroke="#000" stroke-width=".4"/>
<!-- layer: Titleblock -->
<path d="M344.4 362.2h201.6l.1 50.6h-201.7zM344.4 376.6h201.6M344.4 369.4h201.6M415.9 362.2l.1 50.6M344.4 383.9h201.6M344.4 398.3h201.6M344.4 391.1h201.6M362.1 398.3l.1 14.4M465.5 391.3v14.4M344.4 405.5h201.7M450.8 406.4v6.4M501.6 406.4v6.4" fill="none" stroke="#000" stroke-width=".4"/>
<!-- layer: Custom Tables -->
<path d="M344.4 246h201.6v29h-201.6zM389.7 246v29M436 246v29M484.4 246v29M344.4 264.5h201.6M344.4 287.9h201.6v57.9h-201.6zM344.4 298.4h201.6M344.4 308.9h201.6M386.9 308.9v36.9M441.2 308.9v36.9M488.4 308.9v36.9M344.4 335.3h201.6" fill="none" stroke="#000" stroke-width=".4"/>
<!-- layer: FD_Dimensions -->
<g fill="none" stroke="#000" stroke-width=".4">
<path d="M394.3 51.2v8.6M399.1 54h14.6M434 54h14.7M453.5 51.2v8.6M462.7 51.9v4.9M60 72.4h73.7M62.8 77.2v135.7M87.9 77.2v133.1M162.6 72.4h5.8M455.3 61.6h10.2M455.3 67.9h10.2M462.7 72.8v4.8h-4.9"/>
<path d="M126.8 92.8h6.9M126.8 143.6h6.9M126.8 183.5h6.9M87.9 219.3v133.1M62.8 221.9v135.7M126.8 223.4h6.9M126.8 263.3h6.9M126.8 303.2h6.9M83.1 347.5h4.8M85.2 357.2h48.5M126.8 343.1h6.9M60 362.4h98.2"/>
<path d="M87.9 367.2v4.9"/>
</g>
<path d="M394.3 54l4.8-.8v1.6zM448.7 53.2l4.8 .8-4.8 .8zM461.9 56.8h1.6l-.8 4.8zM62.8 72.4l.8 4.8h-1.6zM87.9 72.4l.9 4.8h-1.7zM462.7 67.9l.8 4.9h-1.6zM62 357.6h1.6l-.8 4.8zM87.1 352.4h1.7l-.9 4.8zM87.9 362.4l.9 4.8h-1.7z" fill="#000" stroke="#000" stroke-width=".4"/>
<!-- layer: Smart Centers -->
<path d="M404.7 60.1v10.9" fill="none" stroke="#000" stroke-width=".4"/>
<g font-size="6.7">
<text x="415.5" y="56.3">7.000</text>
<text x="170.2" y="74.7">0.000</text>
<text x="439.3" y="80">0.750</text>
<text x="108.2" y="95.1">5.625</text>
<text x="410.9" y="98.2">TOP VIEW</text>
<text x="104.4" y="145.9">19.625</text>
<text x="104.4" y="185.9">30.625</text>
<text x="52.5" y="219.8">79.938</text>
<text x="77.6" y="217.1">78.500</text>
<text x="104.4" y="225.8">41.625</text>
<text x="355.4" y="253.6">Rabbet</text>
<text x="401.2" y="252.9">Rabbet</text>
<text x="442.5" y="252.9">Hinge Hole</text>
<text x="486.7" y="252.9">Hinge Hole Offset</text>
<text x="357.9" y="261.6">Width</text>
<text x="403.3" y="261">Depth</text>
<text x="450.6" y="261">Depth</text>
<text x="498.7" y="261">from edge</text>
<text x="104.4" y="265.7">52.625</text>
<text x="357" y="271.4">0.30 in</text>
<text x="402.8" y="271.4">0.50 in</text>
<text x="448.3" y="271.4">0.563 in</text>
<text x="503" y="271.4">1.238 in</text>
<text x="423" y="294.8">rabbet guides</text>
<text x="104.4" y="305.6">63.625</text>
<text x="381.2" y="305.4">Left: exterior - G57</text>
<text x="448.3" y="305.4">-</text>
<text x="459.9" y="305.4">Right: no rabbet</text>
<text x="360.4" y="315.8">left</text>
<text x="457.1" y="315.8">right</text>
<text x="350.3" y="323.9">rabbeting</text>
<text x="392.7" y="319.8">left rabbeting</text>
<text x="449.4" y="323.8">rabbeting</text>
<text x="493.4" y="319.8">right rabbeting</text>
<text x="403.9" y="327.9">length</text>
<text x="507" y="327.8">length</text>
<text x="359.5" y="331.9">Top</text>
<text x="458.6" y="331.9">Top</text>
<text x="104.4" y="345.5">74.625</text>
<text x="353.5" y="342.9">1.177 in</text>
<text x="400.2" y="342.9">75.886 in</text>
<text x="459.4" y="342.9">0 in</text>
<text x="503.4" y="342.9">75.449 in</text>
<text x="64.5" y="349.9">1.438</text>
<text x="265.7" y="385.2">FRONT VIEW</text>
</g>
<g font-size="5.3">
<text x="418.8" y="368">2X86-0077</text>
<text x="417.8" y="375.1">1-S1-2X86-0077</text>
<text x="418.4" y="382.6">2X86G</text>
<text x="417.8" y="389.5">0.02 in</text>
<text x="252.9" y="398.4">Note on drilling</text>
<text x="253" y="404.9">Solid line : drill on the front side</text>
<text x="380.1" y="404">5.00 in</text>
<text x="252.9" y="411.2">Broken line: drill on the back side</text>
<text x="431.3" y="411.5">1:7</text>
<text x="516.9" y="411.5">1/1</text>
</g>
<g font-size="4.6">
<text x="371.9" y="411.2">4.938 in</text>
<text x="398.3" y="411.2">4.50 in</text>
</g>
<g font-size="4.3">
<text x="345.8" y="368.4">ORDER NUMBER</text>
<text x="345.8" y="375.5">COMPONENT ID</text>
<text x="345.8" y="382.7">SERIES</text>
<text x="345.9" y="389.9">TOLERANCE</text>
<text x="367.7" y="396.7">CLEARANCE</text>
<text x="345.1" y="404.3">FLOOR</text>
<text x="344.8" y="411.1">CEILING</text>
</g>
<g font-size="3.9">
<text x="420.6" y="403.1">L:Outswing / R:Inswing</text>
<text x="469" y="403.1">L:right-hand hinging / R:left-hand hinging</text>
<text x="365.9" y="411.2">LD:</text>
<text x="389.4" y="411.2">/ RD:</text>
</g>
<g font-size="3.5">
<text x="417.9" y="397">SWING</text>
<text x="466.9" y="396.9">HINGE</text>
<text x="417.5" y="410.9">SCALE</text>
<text x="452.1" y="410.9">WEIGHT</text>
<text x="502.9" y="410.9">SHEET</text>
</g>
</svg>
